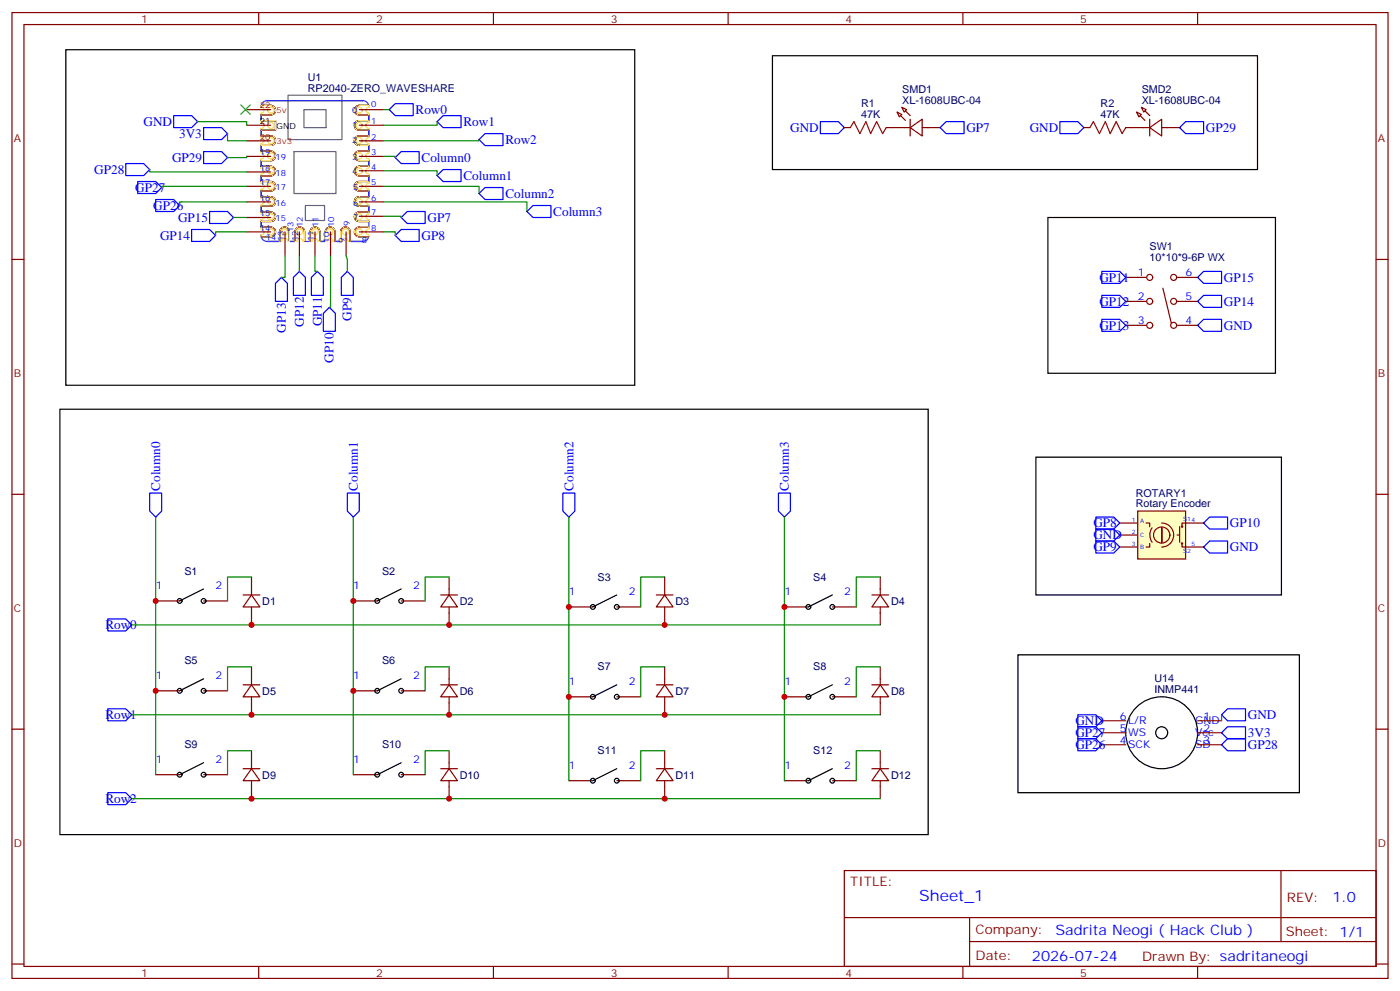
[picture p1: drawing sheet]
<svg xmlns="http://www.w3.org/2000/svg" width="412mm" height="292mm" viewBox="0 0 412 292" stroke-linecap="round" stroke-linejoin="round" font-family="sans-serif">
<g fill="none" stroke="#870000" stroke-width=".35">
<path d="M3.5 3.7h405.4v284.3h-405.4zM7.1 7.2h398.2v277.3h-398.2zM76.2 3.7v3.5M145.3 3.7v3.5M214.5 3.7v3.5M283.6 3.7v3.5M352.8 3.7v3.5M3.5 76.4h3.6M405.3 76.4h3.6M3.5 145.5h3.6M405.3 145.5h3.6M71.6 175.2h5"/>
<path d="M74.1 175.2l2.5 3.5h-5zM74.1 169.9v5.3M74.1 178.7v5.3M129.8 175.2h5M132.3 175.2l2.5 3.5h-5zM132.3 169.9v5.3M132.3 178.7v5.3M193.3 175.2h5M195.8 175.2l2.5 3.5h-5zM195.8 169.9v5.3M195.8 178.7v5.3M256.8 175.2h5"/>
<path d="M259.3 175.2l2.5 3.5h-5zM259.3 169.9v5.3M259.3 178.7v5.3M74.1 196.3v5.3M132.3 196.3v5.3M195.8 196.3v5.3M259.3 196.3v5.3M3.5 214.7h3.6M71.6 201.6h5M74.1 201.6l2.5 3.5h-5zM74.1 205.1v5.3M129.8 201.6h5"/>
<path d="M132.3 201.6l2.5 3.5h-5zM132.3 205.1v5.3M193.3 201.6h5M195.8 201.6l2.5 3.5h-5zM195.8 205.1v5.3M256.8 201.6h5M259.3 201.6l2.5 3.5h-5zM259.3 205.1v5.3M405.3 214.7h3.6M71.6 226.3h5M74.1 226.3l2.5 3.5h-5zM74.1 221v5.3"/>
<path d="M74.1 229.8v5.3M129.8 226.3h5M132.3 226.3l2.5 3.5h-5zM132.3 221v5.3M132.3 229.8v5.3M193.3 226.3h5M195.8 226.3l2.5 3.5h-5zM195.8 221v5.3M195.8 229.8v5.3M256.8 226.3h5M259.3 226.3l2.5 3.5h-5zM259.3 221v5.3"/>
<path d="M259.3 229.8v5.3M248.7 256.3h156.6v28.2h-156.6zM377.3 256.3v20.9M248.7 270.1h156.5M285.6 277.2h119.6M285.6 270.1v14.2M3.5 283.8h3.6M76.2 284.5v3.5M145.3 284.5v3.5M214.5 284.5v3.5M283.6 284.5v3.5M352.8 284.5v3.5"/>
<path d="M405.3 283.8h3.6"/>
</g>
<path d="M335.1 150.5h14.1v14.1h-14.1z" fill="#ffffc2" stroke="#850000" stroke-width=".35"/>
<g fill="none" stroke="#850000" stroke-width=".35">
<path d="M337.6 154h1.1v1M338.7 160v1h-1.1M339.4 155.4a3.7 3.7 0 0 0 0 4.2M342.2 154a3.5 3.5 0 0 1 3.5 3.5 3.5 3.5 0 0 1-3.5 3.5M342.2 155.3v4.5zM346.8 157.5h.7M347.5 155v4.6M348.2 160v1h1M349.2 154h-1v1"/>
<circle cx="342.2" cy="157.5" r="2.39"/>
<circle cx="348.2" cy="160" r=".18"/>
<circle cx="348.2" cy="155" r=".18"/>
</g>
<g fill="none" stroke="#870000" stroke-width=".35">
<path d="M72.7 32.3h7M72.7 36.9h7M105.8 32.3h7.1M105.8 36.9h7.1M248.7 37.6h1.8M261.1 37.6h7M264.2 33l1.4 .7-.7 .7zM265.6 31.6l1.5 .7-.8 .7zM268.1 37.6l3.5-2.5v4.9zM268.1 35.1v4.9M271.6 37.6h5.3M319.3 37.6h1.7"/>
<path d="M331.6 37.6h7.1M334.8 33l1.4 .7-.7 .7zM336.2 31.6l1.4 .7-.7 .7zM338.7 37.6l3.5-2.5v4.9zM338.7 35.1v4.9M342.2 37.6h5.3M72.7 41.5h7M72.7 46h7M72.7 54.9h7M72.7 59.4h7M72.7 50.6h7M105.8 41.5h7.1"/>
<path d="M105.8 46h7.1M105.8 50.3h7.1M105.8 54.9h7.1M105.8 59.4h7.1M72.7 68.3h7M72.7 64h7M84 68.3v7M88.2 68.3v7M92.8 68.3v7M97.4 68.3v7M102 68.3v7M105.8 63.7h7.1"/>
<path d="M105.8 68.3h7.1M331.6 81.7h6M331.6 88.7h6M331.6 95.8h6M342.5 84.8l2.5 10.3M346.8 81.7h6M346.8 88.7h6M346.8 95.8h6M329.8 157.5h5.3M329.8 154h5.3M349.2 154h5.3M45.9 176.9h7"/>
<path d="M60 176.9h7M104.1 176.9h7M118.2 176.9h7M167.6 178.7h7M181.7 178.7h7M231.1 178.7h7M245.2 178.7h7M329.8 161h5.3M349.2 161h5.3M45.9 203.4h7M60 203.4h7M104.1 203.4h7"/>
<path d="M118.2 203.4h7M167.6 205.1h7M181.7 205.1h7M231.1 205.1h7M245.2 205.1h7M324.6 212.2h7M324.6 215.7h7M324.6 219.3h7M352.8 212.2h7M352.8 215.7h7M352.8 219.3h7M45.9 228.1h7"/>
<path d="M60 228.1h7M104.1 228.1h7M118.2 228.1h7M167.6 229.8h7M181.7 229.8h7M231.1 229.8h7M245.2 229.8h7"/>
<circle cx="338.7" cy="88.7" r=".88"/>
<circle cx="338.7" cy="81.7" r=".88"/>
<circle cx="338.7" cy="95.8" r=".88"/>
<circle cx="345.7" cy="81.7" r=".88"/>
<circle cx="345.7" cy="88.7" r=".88"/>
<circle cx="345.7" cy="95.8" r=".88"/>
</g>
<g fill="none" stroke="#000" stroke-width=".35">
<path d="M227.5 16.4h142.9v33.5h-142.9zM76.9 31.4v.2M76.9 31h2.8a1.41 1.41 0 0 1 1.5 1.4 1.41 1.41 0 0 1-1.5 1.4h-2.8v1.7h4.3v2.8h-4.3v1.7h2.8a1.41 1.41 0 0 1 1.5 1.4 1.41 1.41 0 0 1-1.5 1.4h-2.8v1.7h2.8a1.41 1.41 0 0 1 1.5 1.4 1.41 1.41 0 0 1-1.5 1.4h-2.8v1.6h2.8a1.41 1.41 0 0 1 1.5 1.5 1.41 1.41 0 0 1-1.5 1.4h-2.8v1.6h2.8a1.41 1.41 0 0 1 1.5 1.4 1.41 1.41 0 0 1-1.5 1.5h-2.8v1.6h2.8a1.41 1.41 0 0 1 1.5 1.4 1.41 1.41 0 0 1-1.5 1.4h-2.8v1.7h2.8a1.41 1.41 0 0 1 1.5 1.4 1.41 1.41 0 0 1-1.5 1.4h-2.8v1.7h2.8a1.41 1.41 0 0 1 1.5 1.4 1.41 1.41 0 0 1-1.5 1.4h-2.8M78.7 29.6h28.2M108.6 31h-2.8a1.41 1.41 0 0 0-1.4 1.4 1.41 1.41 0 0 0 1.4 1.4h2.9v1.7h-2.9a1.41 1.41 0 0 0-1.4 1.4 1.41 1.41 0 0 0 1.4 1.4h2.9v1.7h-2.9a1.41 1.41 0 0 0-1.4 1.4 1.41 1.41 0 0 0 1.4 1.4h2.9v1.7h-2.9a1.41 1.41 0 0 0-1.4 1.4 1.41 1.41 0 0 0 1.4 1.4h2.9v1.6h-2.9a1.41 1.41 0 0 0-1.4 1.5 1.41 1.41 0 0 0 1.4 1.4h2.9v1.6h-2.9a1.41 1.41 0 0 0-1.4 1.4 1.41 1.41 0 0 0 1.4 1.5h2.9v1.6h-2.9a1.41 1.41 0 0 0-1.4 1.4 1.41 1.41 0 0 0 1.4 1.4h2.9v1.7h-2.9a1.41 1.41 0 0 0-1.4 1.4 1.41 1.41 0 0 0 1.4 1.4h2.9M76.9 69.2v.1M78.7 71.1h3.7v-2.9a1.41 1.41 0 0 1 1.4-1.4 1.41 1.41 0 0 1 1.4 1.4v2.9h1.7v-2.9a1.41 1.41 0 0 1 1.4-1.4 1.41 1.41 0 0 1 1.4 1.4v2.9M91.4 71.1v-2.9a1.41 1.41 0 0 1 1.4-1.4 1.41 1.41 0 0 1 1.4 1.4v2.9h1.6v-2.9a1.41 1.41 0 0 1 1.5-1.4 1.41 1.41 0 0 1 1.4 1.4v2.9h1.6v-2.9a1.41 1.41 0 0 1 1.4-1.4 1.41 1.41 0 0 1 1.5 1.4v2.9h3.7M108.7 66.9h-2.9a1.41 1.41 0 0 0-1.4 1.4 1.41 1.41 0 0 0 1.4 1.4h2.8M308.7 64h67v45.9h-67zM17.6 120.5h255.8v125.2h-255.8zM305.2 134.6h72.3v40.6h-72.3z"/>
<path d="M60 173.4l-7.1 3.5M118.2 173.4l-7.1 3.5M181.7 175.2l-7.1 3.5M245.2 175.2l-7.1 3.5M60 199.8l-7.1 3.6M118.2 199.8l-7.1 3.6M299.9 192.8h82.9v40.6h-82.9zM181.7 201.6l-7.1 3.5M245.2 201.6l-7.1 3.5M60 224.5l-7.1 3.6M118.2 224.5l-7.1 3.6M181.7 226.3l-7.1 3.5"/>
<path d="M245.2 226.3l-7.1 3.5"/>
<circle cx="52.9" cy="176.9" r=".71"/>
<circle cx="60" cy="176.9" r=".71"/>
<circle cx="111.1" cy="176.9" r=".71"/>
<circle cx="118.2" cy="176.9" r=".71"/>
<circle cx="174.6" cy="178.7" r=".71"/>
<circle cx="181.7" cy="178.7" r=".71"/>
<circle cx="238.1" cy="178.7" r=".71"/>
<circle cx="245.2" cy="178.7" r=".71"/>
<circle cx="52.9" cy="203.4" r=".71"/>
<circle cx="60" cy="203.4" r=".71"/>
<circle cx="111.1" cy="203.4" r=".71"/>
<circle cx="118.2" cy="203.4" r=".71"/>
<circle cx="174.6" cy="205.1" r=".71"/>
<circle cx="181.7" cy="205.1" r=".71"/>
<circle cx="238.1" cy="205.1" r=".71"/>
<circle cx="245.2" cy="205.1" r=".71"/>
<circle cx="342.2" cy="215.7" r="10.6"/>
<circle cx="342.2" cy="215.7" r="1.76"/>
<circle cx="52.9" cy="228.1" r=".71"/>
<circle cx="60" cy="228.1" r=".71"/>
<circle cx="111.1" cy="228.1" r=".71"/>
<circle cx="118.2" cy="228.1" r=".71"/>
<circle cx="174.6" cy="229.8" r=".71"/>
<circle cx="181.7" cy="229.8" r=".71"/>
<circle cx="238.1" cy="229.8" r=".71"/>
<circle cx="245.2" cy="229.8" r=".71"/>
</g>
<g fill="#870000" stroke="#870000" stroke-width=".35">
<path d="M265.3 34l1.4 1.5z"/>
<path d="M266.7 32.6l1.4 1.4z"/>
<path d="M335.8 34l1.5 1.5z"/>
<path d="M337.3 32.6l1.4 1.4z"/>
</g>
<g fill="none" stroke="#fc0" stroke-width=".35">
<path d="M76.9 31.4v-.4h2.8a1.41 1.41 0 0 1 1.5 1.4 1.41 1.41 0 0 1-1.5 1.4h-2.8v-.5a.88 .88 0 0 0 .9-.9 .88 .88 0 0 0-.9-.8M76.9 35.5h4.3v2.8h-4.3v-.5a.88 .88 0 0 0 .9-.9 .88 .88 0 0 0-.9-.9zM76.9 40h2.8a1.41 1.41 0 0 1 1.5 1.4 1.41 1.41 0 0 1-1.5 1.4h-2.8v-.5a.88 .88 0 0 0 .9-.9 .88 .88 0 0 0-.9-.9zM105 35.8l.8-.3h2.9v.5a.88 .88 0 0 0-.9 .9 .88 .88 0 0 0 .9 .9v.5h-2.9a1.41 1.41 0 0 1-1.3-.9 1.41 1.41 0 0 1 .5-1.6zM105 31.3l.8-.3h2.8l.1 .6a.88 .88 0 0 0-.9 .8 .88 .88 0 0 0 .9 .9v.5h-2.9a1.41 1.41 0 0 1-1.3-.9 1.41 1.41 0 0 1 .5-1.6zM76.9 57.9h2.8a1.41 1.41 0 0 1 1.5 1.4 1.41 1.41 0 0 1-1.5 1.4h-2.8v-.5a.88 .88 0 0 0 .9-.9 .88 .88 0 0 0-.9-.9zM76.9 44.5h2.8a1.41 1.41 0 0 1 1.5 1.4 1.41 1.41 0 0 1-1.5 1.4h-2.8v-.5a.88 .88 0 0 0 .9-.9 .88 .88 0 0 0-.9-.9zM76.9 48.9h2.8a1.41 1.41 0 0 1 1.5 1.5 1.41 1.41 0 0 1-1.5 1.4h-2.8v-.6a.88 .88 0 0 0 .9-.8 .88 .88 0 0 0-.9-.9zM76.9 53.4h2.8a1.41 1.41 0 0 1 1.5 1.4 1.41 1.41 0 0 1-1.5 1.5h-2.8v-.6a.88 .88 0 0 0 .9-.9 .88 .88 0 0 0-.9-.8zM76.9 42.8h2.8M105 49.2l.8-.3h2.9v.6a.88 .88 0 0 0-.9 .9 .88 .88 0 0 0 .9 .8v.6h-2.9a1.41 1.41 0 0 1-1.3-1 1.41 1.41 0 0 1 .5-1.6zM105 53.7l.8-.3h2.9v.6a.88 .88 0 0 0-.9 .8 .88 .88 0 0 0 .9 .9v.6h-2.9a1.41 1.41 0 0 1-1.3-1 1.41 1.41 0 0 1 .5-1.6z"/>
<path d="M105 44.7l.8-.2h2.9v.5a.88 .88 0 0 0-.9 .9 .88 .88 0 0 0 .9 .9v.5h-2.9a1.41 1.41 0 0 1-1.3-1 1.41 1.41 0 0 1 .5-1.6zM105 40.3l.8-.3h2.9v.5a.88 .88 0 0 0-.9 .9 .88 .88 0 0 0 .9 .9v.5h-2.9a1.41 1.41 0 0 1-1.3-1 1.41 1.41 0 0 1 .5-1.5zM105 58.2l.8-.3h2.9v.5a.88 .88 0 0 0-.9 .9 .88 .88 0 0 0 .9 .9v.5h-2.9a1.41 1.41 0 0 1-1.3-.9 1.41 1.41 0 0 1 .5-1.6zM76.9 62.4h2.8a1.41 1.41 0 0 1 1.5 1.4 1.41 1.41 0 0 1-1.5 1.4h-2.8v-.5a.88 .88 0 0 0 .9-.9 .88 .88 0 0 0-.9-.9zM76.9 69.2a.88 .88 0 0 0 .9-.9 .88 .88 0 0 0-.9-.9v-.5h2.8a1.41 1.41 0 0 1 1.5 1.4 1.41 1.41 0 0 1-1.5 1.4h-2.8v-.4M82.7 67.4a1.41 1.41 0 0 1 1.6-.5 1.41 1.41 0 0 1 .9 1.3v2.9h-.5a.88 .88 0 0 0-.9-.9 .88 .88 0 0 0-.9 .9h-.5v-2.9zM87.2 67.4a1.41 1.41 0 0 1 1.5-.5 1.41 1.41 0 0 1 1 1.3v2.9h-.5a.88 .88 0 0 0-.9-.9 .88 .88 0 0 0-.9 .9h-.5v-2.9zM91.6 67.4a1.41 1.41 0 0 1 1.6-.5 1.41 1.41 0 0 1 1 1.3v2.9h-.5a.88 .88 0 0 0-.9-.9 .88 .88 0 0 0-.9 .9h-.5v-2.9zM96.4 67.1a1.41 1.41 0 0 1 1.5-.1 1.41 1.41 0 0 1 .8 1.2v2.9h-.6a.88 .88 0 0 0-.8-.9 .88 .88 0 0 0-.9 .9h-.6v-2.9zM100.6 67.4a1.41 1.41 0 0 1 1.6-.5 1.41 1.41 0 0 1 1 1.3v2.9h-.6a.88 .88 0 0 0-.9-.9 .88 .88 0 0 0-.8 .9h-.6v-2.9zM105 67.1l.8-.2h2.9v.5a.88 .88 0 0 0-.9 .9 .88 .88 0 0 0 .9 .9l-.1 .5h-2.8a1.41 1.41 0 0 1-1.3-1 1.41 1.41 0 0 1 .5-1.6zM105 62.7l.8-.3h2.9v.5a.88 .88 0 0 0-.9 .9 .88 .88 0 0 0 .9 .9v.5h-2.9a1.41 1.41 0 0 1-1.3-1 1.41 1.41 0 0 1 .5-1.5z"/>
<circle cx="79.7" cy="32.4" r=".88"/>
<circle cx="79.7" cy="36.9" r=".88"/>
<circle cx="105.8" cy="32.4" r=".88"/>
<circle cx="105.8" cy="36.9" r=".88"/>
<circle cx="79.7" cy="41.4" r=".88"/>
<circle cx="79.7" cy="50.4" r=".88"/>
<circle cx="79.7" cy="54.8" r=".88"/>
<circle cx="79.7" cy="45.9" r=".88"/>
<circle cx="79.7" cy="59.3" r=".88"/>
<circle cx="105.8" cy="54.8" r=".88"/>
<circle cx="105.8" cy="59.3" r=".88"/>
<circle cx="105.8" cy="41.4" r=".88"/>
<circle cx="105.8" cy="45.9" r=".88"/>
<circle cx="105.8" cy="50.4" r=".88"/>
<circle cx="79.7" cy="68.3" r=".88"/>
<circle cx="79.7" cy="63.8" r=".88"/>
<circle cx="83.8" cy="68.2" r=".88"/>
<circle cx="88.3" cy="68.2" r=".88"/>
<circle cx="92.8" cy="68.2" r=".88"/>
<circle cx="97.3" cy="68.2" r=".88"/>
<circle cx="101.7" cy="68.2" r=".88"/>
<circle cx="105.8" cy="63.8" r=".88"/>
<circle cx="105.8" cy="68.3" r=".88"/>
</g>
<path d="M84.8 28h15.9v13.1h-15.9zM89.5 32.3h6.5v5.3h-6.5zM86.6 44.6h12.4v12.4h-12.4zM90 60.5h5.6v4.4h-5.6z" fill="none" stroke="#666" stroke-width=".35"/>
<g fill="none" stroke="#33f" stroke-width=".35">
<path d="M76.9 33.8v1.7M76.9 38.3v1.7M76.9 31a1.77 1.77 0 0 1 1.8-1.4h28.2a1.77 1.77 0 0 1 1.7 1.4M108.7 33.8v1.7M108.7 38.3v1.7M76.9 42.8v1.7M76.9 47.3v1.6M76.9 51.8v1.6M76.9 56.3v1.6M108.7 42.8v1.7M108.7 47.3v1.6M108.7 51.8v1.6"/>
<path d="M108.7 56.3v1.6M76.9 60.7v1.7M76.9 65.2v1.7M76.9 69.7a1.77 1.77 0 0 0 1.8 1.4h3.7M85.2 71.1h1.7M89.7 71.1h1.7M94.2 71.1h1.6M98.7 71.1h1.6M108.6 69.7a1.77 1.77 0 0 1-1.7 1.4h-3.7M108.7 60.7v1.7M108.7 65.2v1.7"/>
</g>
<g fill="none" stroke="#00f" stroke-width=".35">
<path d="M51.2 34h5.2l1.8 1.8-1.8 1.8h-5.2zM60 37.6h5.3l1.7 1.7-1.7 1.8h-5.3zM116.4 30.5h5.3v3.5h-5.3l-1.7-1.7zM128.8 35.8l1.7-1.8h5.3v3.6h-5.3zM241.7 35.8h5.2l1.8 1.8-1.8 1.7h-5.2zM276.9 37.6l1.8-1.8h5.3v3.5h-5.3zM312.2 35.8h5.3l1.8 1.8-1.8 1.7h-5.3zM347.5 37.6l1.7-1.8h5.3v3.5h-5.3zM37 48.2h5.3l1.8 1.7-1.8 1.8h-5.3zM40.6 53.4h5.3l1.7 1.8-1.7 1.8h-5.3zM45.9 58.7h5.3l1.7 1.8-1.7 1.8h-5.3zM60 44.6h5.3l1.7 1.8-1.7 1.8h-5.3z"/>
<path d="M116.4 46.4l1.8-1.8h5.3v3.6h-5.3zM128.8 51.7l1.7-1.8h5.3v3.5h-5.3zM141.1 41.1l1.8-1.8h5.3v3.6h-5.3zM141.1 57l1.8-1.8h5.3v3.5h-5.3zM56.4 67.6h5.3l1.8 1.7-1.8 1.8h-5.3zM61.7 62.3h5.3l1.8 1.7-1.8 1.8h-5.3zM88.2 79.9l1.8 1.8v5.3h-3.6v-5.3zM93.5 79.9l1.7 1.8v5.3h-3.5v-5.3zM102.3 79.9l1.8 1.8v5.3h-3.6v-5.3zM116.4 69.3l1.8-1.7h5.3v3.5h-5.3zM118.2 64l1.7-1.7h5.3v3.5h-5.3zM155.2 62.3l1.8-1.8h5.3v3.5h-5.3z"/>
<path d="M324.6 79.9h5.2l1.8 1.8-1.8 1.7h-5.2zM82.9 81.7l1.8 1.7v5.3h-3.6v-5.3zM95.2 92.3l1.8-1.8 1.8 1.8v5.2h-3.6zM324.6 87h5.2l1.8 1.7-1.8 1.8h-5.2zM324.6 94h5.2l1.8 1.8-1.8 1.7h-5.2zM352.8 95.8l1.7-1.8h5.3v3.5h-5.3zM352.8 81.7l1.7-1.8h5.3v3.5h-5.3zM352.8 88.7l1.7-1.7h5.3v3.5h-5.3zM44.1 145.2h3.5v5.3l-1.7 1.7-1.8-1.7zM102.3 145.2h3.5v5.3l-1.7 1.7-1.8-1.7zM165.8 145.2h3.5v5.3l-1.7 1.7-1.8-1.7zM229.3 145.2h3.5v5.3l-1.7 1.7-1.8-1.7z"/>
<path d="M322.8 152.2h5.3l1.7 1.8-1.7 1.8h-5.3zM322.8 155.8h5.3l1.7 1.7-1.7 1.8h-5.3zM322.8 159.3h5.3l1.7 1.7-1.7 1.8h-5.3zM354.5 154l1.8-1.8h5.3v3.6h-5.3zM354.5 161l1.8-1.7h5.3v3.5h-5.3zM31.7 182.2h5.3l1.8 1.8-1.8 1.7h-5.3zM31.7 208.7h5.3l1.8 1.7-1.8 1.8h-5.3zM317.5 210.4h5.3l1.8 1.8-1.8 1.8h-5.3zM317.5 214h5.3l1.8 1.7-1.8 1.8h-5.3zM317.5 217.5h5.3l1.8 1.8-1.8 1.7h-5.3zM359.8 210.4l1.8-1.7h5.3v3.5h-5.3zM359.8 215.7l1.8-1.7h5.3v3.5h-5.3z"/>
<path d="M359.8 219.3l1.8-1.8h5.3v3.5h-5.3zM31.7 233.4h5.3l1.8 1.7-1.8 1.8h-5.3z"/>
</g>
<g fill="none" stroke="#008700" stroke-width=".35">
<path d="M58.2 35.8h14.5v1.1M67 39.3v2.2h5.7M112.9 32.3h1.8M128.8 35.8v1.1h-15.9M44.1 49.9v.7h28.6M72.7 59.4h-19.8v1.1M72.7 54.9h-25.1v.3M72.7 46v.4h-5.7M112.9 46h3.5v.4M112.9 50.3h15.9v1.4M112.9 54.9h28.2v2.1M112.9 59.4h42.3v2.9"/>
<path d="M141.1 41.1v.4h-28.2M68.8 64h3.9M72.7 68.3h-9.2v1M84 75.3v6.4h-1.1M88.2 75.3v4.6M92.8 75.3v4.6h.7M97.4 75.3v15.2h-.4M102 75.3l.3 1.1v3.5M112.9 68.3h3.5v1M112.9 63.7h5.3v.3M45.9 152.2v75.9M104.1 152.2v75.9"/>
<path d="M167.6 152.2v77.6M231.1 152.2v77.6M74.1 169.9h-7.1v7M132.3 169.9h-7.1v7M195.8 169.9h-7.1v8.8M259.3 169.9h-7.1v8.8M38.8 184h220.5M74.1 196.3h-7.1v7.1M132.3 196.3h-7.1v7.1M195.8 196.3h-7.1v8.8M259.3 196.3h-7.1v8.8M38.8 210.4h220.5"/>
<path d="M359.8 210.4v1.8M38.8 235.1h220.5M74.1 221h-7.1v7.1M132.3 221h-7.1v7.1M195.8 221h-7.1v8.8M259.3 221h-7.1v8.8"/>
</g>
<path d="M70.9 30.9l2.8 2.8M73.7 30.9l-2.8 2.8" fill="none" stroke="#3c3" stroke-width=".35"/>
<path d="M250.5 37.6l1-1.8 1.8 3.5 1.8-3.5 1.4 3.5 1.7-3.5 1.8 3.5 1.1-1.7M321 37.6l1.1-1.8 1.7 3.5 1.8-3.5 1.4 3.5 1.8-3.5 1.8 3.5 1-1.7" fill="none" stroke="#a10000" stroke-width=".35"/>
<g fill="#c00">
<circle cx="132.3" cy="184" r=".88"/>
<circle cx="74.1" cy="184" r=".88"/>
<circle cx="132.3" cy="210.4" r=".88"/>
<circle cx="74.1" cy="210.4" r=".88"/>
<circle cx="74.1" cy="235.1" r=".88"/>
<circle cx="195.8" cy="184" r=".88"/>
<circle cx="195.8" cy="210.4" r=".88"/>
<circle cx="132.3" cy="235.1" r=".88"/>
<circle cx="195.8" cy="235.1" r=".88"/>
<circle cx="45.9" cy="203.4" r=".88"/>
<circle cx="104.1" cy="203.4" r=".88"/>
<circle cx="104.1" cy="176.9" r=".88"/>
<circle cx="167.6" cy="205.1" r=".88"/>
<circle cx="167.6" cy="178.7" r=".88"/>
<circle cx="231.1" cy="205.1" r=".88"/>
<circle cx="231.1" cy="178.7" r=".88"/>
<circle cx="45.9" cy="176.9" r=".88"/>
</g>
<path d="M19.4 14.6h167.6v98.8h-167.6z" fill="none" stroke="#000" stroke-width=".35"/>
<text font-size="4.6" fill="#00f" x="270.8" y="265.3">Sheet_1</text>
<g font-size="4.2" fill="#00f">
<text x="392.5" y="265.6">1.0</text>
<text x="310.9" y="275.1">Sadrita Neogi ( Hack Club )</text>
<text x="304" y="282.9">2026-07-24</text>
</g>
<g font-size="3.9" fill="#00f">
<text x="122.4" y="33.5">Row0</text>
<text x="42.3" y="37.1">GND</text>
<text x="52.8" y="40.6">3V3</text>
<text x="136.5" y="37">Row1</text>
<text x="232.8" y="38.8">GND</text>
<text x="284.7" y="38.8">GP7</text>
<text x="303.4" y="38.8">GND</text>
<text x="355.2" y="38.8">GP29</text>
<text x="50.7" y="47.7">GP29</text>
<text x="124.2" y="47.7">Column0</text>
<text x="148.9" y="42.3">Row2</text>
<text x="27.8" y="51.2">GP28</text>
<text x="136.5" y="53">Column1</text>
<text x="39.9" y="56.5">GP27</text>
<text x="148.9" y="58.3">Column2</text>
<text x="45.2" y="61.7">GP26</text>
<text x="52.5" y="65.3">GP15</text>
<text x="125.9" y="65.3">GP7</text>
<text x="163" y="63.6">Column3</text>
<text x="47.2" y="70.6">GP14</text>
<text x="124.2" y="70.6">GP8</text>
<text x="323.8" y="82.9">GP11</text>
<text x="360.5" y="82.9">GP15</text>
<text x="323.8" y="90">GP12</text>
<text x="360.5" y="90">GP14</text>
<text x="103.6" y="94.4" transform="rotate(-90 103.6 94.4)">GP9</text>
<text x="84.2" y="98" transform="rotate(-90 84.2 98)">GP13</text>
<text x="89.5" y="96.2" transform="rotate(-90 89.5 96.2)">GP12</text>
<text x="94.8" y="96.1" transform="rotate(-90 94.8 96.1)">GP11</text>
<text x="323.8" y="97">GP13</text>
<text x="360.5" y="97">GND</text>
<text x="98.3" y="106.8" transform="rotate(-90 98.3 106.8)">GP10</text>
<text x="47.2" y="144.5" transform="rotate(-90 47.2 144.5)">Column0</text>
<text x="105.4" y="144.5" transform="rotate(-90 105.4 144.5)">Column1</text>
<text x="168.9" y="144.5" transform="rotate(-90 168.9 144.5)">Column2</text>
<text x="232.4" y="144.5" transform="rotate(-90 232.4 144.5)">Column3</text>
<text x="322.1" y="155.2">GP8</text>
<text x="362.3" y="155.3">GP10</text>
<text x="322.1" y="158.8">GND</text>
<text x="322.1" y="162.3">GP9</text>
<text x="362.3" y="162.3">GND</text>
<text x="31" y="185.2">Row0</text>
<text x="31" y="211.7">Row1</text>
<text x="316.8" y="213.4">GND</text>
<text x="367.6" y="211.7">GND</text>
<text x="316.8" y="217">GP27</text>
<text x="316.8" y="220.5">GP26</text>
<text x="367.6" y="217">3V3</text>
<text x="367.6" y="220.6">GP28</text>
<text x="31" y="236.4">Row2</text>
</g>
<g font-size="3.9" fill="#800">
<text x="250.5" y="260.9">TITLE:</text>
<text x="379.1" y="265.6">REV:</text>
<text x="287.4" y="275.1">Company:</text>
<text x="378.7" y="275.7">Sheet: 1/1</text>
<text x="287.4" y="282.8">Date:</text>
<text x="336.4" y="282.8">Drawn By: sadritaneogi</text>
</g>
<g font-size="3.2" fill="#800">
<text x="41.6" y="6.7">1</text>
<text x="110.8" y="6.7">2</text>
<text x="179.9" y="6.7">3</text>
<text x="249.1" y="6.7">4</text>
<text x="318.2" y="6.7">5</text>
<text x="4.1" y="41.8">A</text>
<text x="405.9" y="41.8">A</text>
<text x="4.1" y="110.9">B</text>
<text x="405.9" y="110.9">B</text>
<text x="4.1" y="180.1">C</text>
<text x="405.9" y="180.1">C</text>
<text x="4.1" y="249.2">D</text>
<text x="405.9" y="249.2">D</text>
<text x="41.6" y="287.5">1</text>
<text x="110.8" y="287.5">2</text>
<text x="179.9" y="287.5">3</text>
<text x="249.1" y="287.5">4</text>
<text x="318.2" y="287.5">5</text>
</g>
<g font-size="3.2" fill="#000080">
<text x="90.7" y="23.9">U1</text>
<text x="90.7" y="27">RP2040-ZERO_WAVESHARE</text>
<text x="265.8" y="27.3">SMD1</text>
<text x="336.3" y="27.3">SMD2</text>
<text x="253.7" y="34.7">47K</text>
<text x="253.7" y="31.6">R1</text>
<text x="265.8" y="30.5">XL-1608UBC-04</text>
<text x="324.2" y="34.7">47K</text>
<text x="324.2" y="31.6">R2</text>
<text x="336.3" y="30.5">XL-1608UBC-04</text>
<text x="338.6" y="76.9">10*10*9-6P WX</text>
<text x="338.6" y="73.7">SW1</text>
<text x="334.6" y="149.4">Rotary Encoder</text>
<text x="334.6" y="146.2">ROTARY1</text>
<text x="54.3" y="169.1">S1</text>
<text x="112.5" y="169.1">S2</text>
<text x="176" y="170.9">S3</text>
<text x="239.5" y="170.9">S4</text>
<text x="77.3" y="178.1">D1</text>
<text x="135.5" y="178.1">D2</text>
<text x="199" y="178.1">D3</text>
<text x="262.5" y="178.1">D4</text>
<text x="54.3" y="195.6">S5</text>
<text x="112.5" y="195.6">S6</text>
<text x="176" y="197.4">S7</text>
<text x="239.5" y="197.4">S8</text>
<text x="340.1" y="200.9">U14</text>
<text x="77.3" y="204.5">D5</text>
<text x="135.5" y="204.5">D6</text>
<text x="199" y="204.5">D7</text>
<text x="262.5" y="204.5">D8</text>
<text x="340.1" y="204.1">INMP441</text>
<text x="54.3" y="220.3">S9</text>
<text x="112.5" y="220.3">S10</text>
<text x="176" y="222.1">S11</text>
<text x="239.5" y="222.1">S12</text>
<text x="77.3" y="229.2">D9</text>
<text x="135.5" y="229.2">D10</text>
<text x="199" y="229.2">D11</text>
<text x="262.5" y="229.2">D12</text>
</g>
<g font-size="3.2" fill="#00f">
<text x="335.1" y="81.3">1</text>
<text x="349.2" y="81.3">6</text>
<text x="335.1" y="88.4">2</text>
<text x="349.2" y="88.4">5</text>
<text x="335.1" y="95.4">3</text>
<text x="349.2" y="95.4">4</text>
<text x="45.9" y="173.4">1</text>
<text x="63.5" y="173.4">2</text>
<text x="104.1" y="173.4">1</text>
<text x="121.7" y="173.4">2</text>
<text x="167.6" y="175.2">1</text>
<text x="185.2" y="175.2">2</text>
<text x="231.1" y="175.2">1</text>
<text x="248.7" y="175.2">2</text>
<text x="45.9" y="199.8">1</text>
<text x="63.5" y="199.8">2</text>
<text x="104.1" y="199.8">1</text>
<text x="121.7" y="199.8">2</text>
<text x="167.6" y="201.6">1</text>
<text x="185.2" y="201.6">2</text>
<text x="231.1" y="201.6">1</text>
<text x="248.7" y="201.6">2</text>
<text x="329.8" y="215.4">5</text>
<text x="329.8" y="211.8">6</text>
<text x="332.3" y="213.3">L/R</text>
<text x="352.1" y="213.3">GND</text>
<text x="354.5" y="211.8">1</text>
<text x="354.5" y="215.4">2</text>
<text x="329.8" y="218.9">4</text>
<text x="332.3" y="220.3">SCK</text>
<text x="332.3" y="216.8">WS</text>
<text x="352.1" y="216.8">Vcc</text>
<text x="352.1" y="220.3">SD</text>
<text x="354.5" y="218.9">3</text>
<text x="45.9" y="224.5">1</text>
<text x="63.5" y="224.5">2</text>
<text x="104.1" y="224.5">1</text>
<text x="121.7" y="224.5">2</text>
<text x="167.6" y="226.3">1</text>
<text x="185.2" y="226.3">2</text>
<text x="231.1" y="226.3">1</text>
<text x="248.7" y="226.3">2</text>
</g>
<g font-size="2.5" fill="#f00">
<text x="76.6" y="31.9">22</text>
<text x="81.5" y="33.3">5v</text>
<text x="76.6" y="41.1">20</text>
<text x="81.5" y="42.5">3v3</text>
</g>
<g font-size="2.5" fill="#00f">
<text x="103.7" y="33.3">0</text>
<text x="109.4" y="31.6">0</text>
<text x="103.7" y="37.6">1</text>
<text x="109.4" y="36.5">1</text>
<text x="109.4" y="41.1">2</text>
<text x="76.6" y="45.7">19</text>
<text x="81.1" y="47.1">19</text>
<text x="103.7" y="42.2">2</text>
<text x="103.7" y="47.1">3</text>
<text x="109.4" y="45.7">3</text>
<text x="76.6" y="50.3">18</text>
<text x="81.1" y="51.7">18</text>
<text x="103.7" y="51.3">4</text>
<text x="109.4" y="49.9">4</text>
<text x="76.6" y="59.1">16</text>
<text x="76.6" y="54.5">17</text>
<text x="81.1" y="55.9">17</text>
<text x="104.1" y="55.9">5</text>
<text x="109.4" y="54.5">5</text>
<text x="109.4" y="59.1">6</text>
<text x="76.6" y="63.7">15</text>
<text x="81.1" y="65.1">15</text>
<text x="81.1" y="60.5">16</text>
<text x="104.1" y="60.5">6</text>
<text x="104.1" y="64.7">7</text>
<text x="109.4" y="63.3">7</text>
<text x="76.6" y="67.9">14</text>
<text x="78.3" y="70.7">14</text>
<text x="83.6" y="71.1" transform="rotate(-90 83.6 71.1)">13</text>
<text x="86.4" y="68.3" transform="rotate(-90 86.4 68.3)">13</text>
<text x="87.8" y="71.1" transform="rotate(-90 87.8 71.1)">12</text>
<text x="89.3" y="66.9" transform="rotate(-90 89.3 66.9)">12</text>
<text x="92.4" y="71.1" transform="rotate(-90 92.4 71.1)">11</text>
<text x="93.8" y="66.9" transform="rotate(-90 93.8 66.9)">11</text>
<text x="97" y="71.4" transform="rotate(-90 97 71.4)">10</text>
<text x="98.4" y="66.9" transform="rotate(-90 98.4 66.9)">10</text>
<text x="101.6" y="71.4" transform="rotate(-90 101.6 71.4)">9</text>
<text x="103" y="66.5" transform="rotate(-90 103 66.5)">9</text>
<text x="106.5" y="71.4">8</text>
<text x="109.4" y="67.9">8</text>
</g>
<g font-size="2.5">
<text x="76.6" y="36.5">21</text>
<text x="81.5" y="37.9">GND</text>
</g>
<g font-size="1.8" fill="#00f">
<text x="333.4" y="153.6">1</text>
<text x="335.8" y="154">A</text>
<text x="348.5" y="153.3">S14</text>
<text x="333.4" y="157.2">2</text>
<text x="333.4" y="160.7">3</text>
<text x="335.8" y="158.2">C</text>
<text x="335.8" y="161.7">B</text>
<text x="351" y="160.7">5</text>
<text x="348.5" y="162.8">S2</text>
</g>
</svg>
